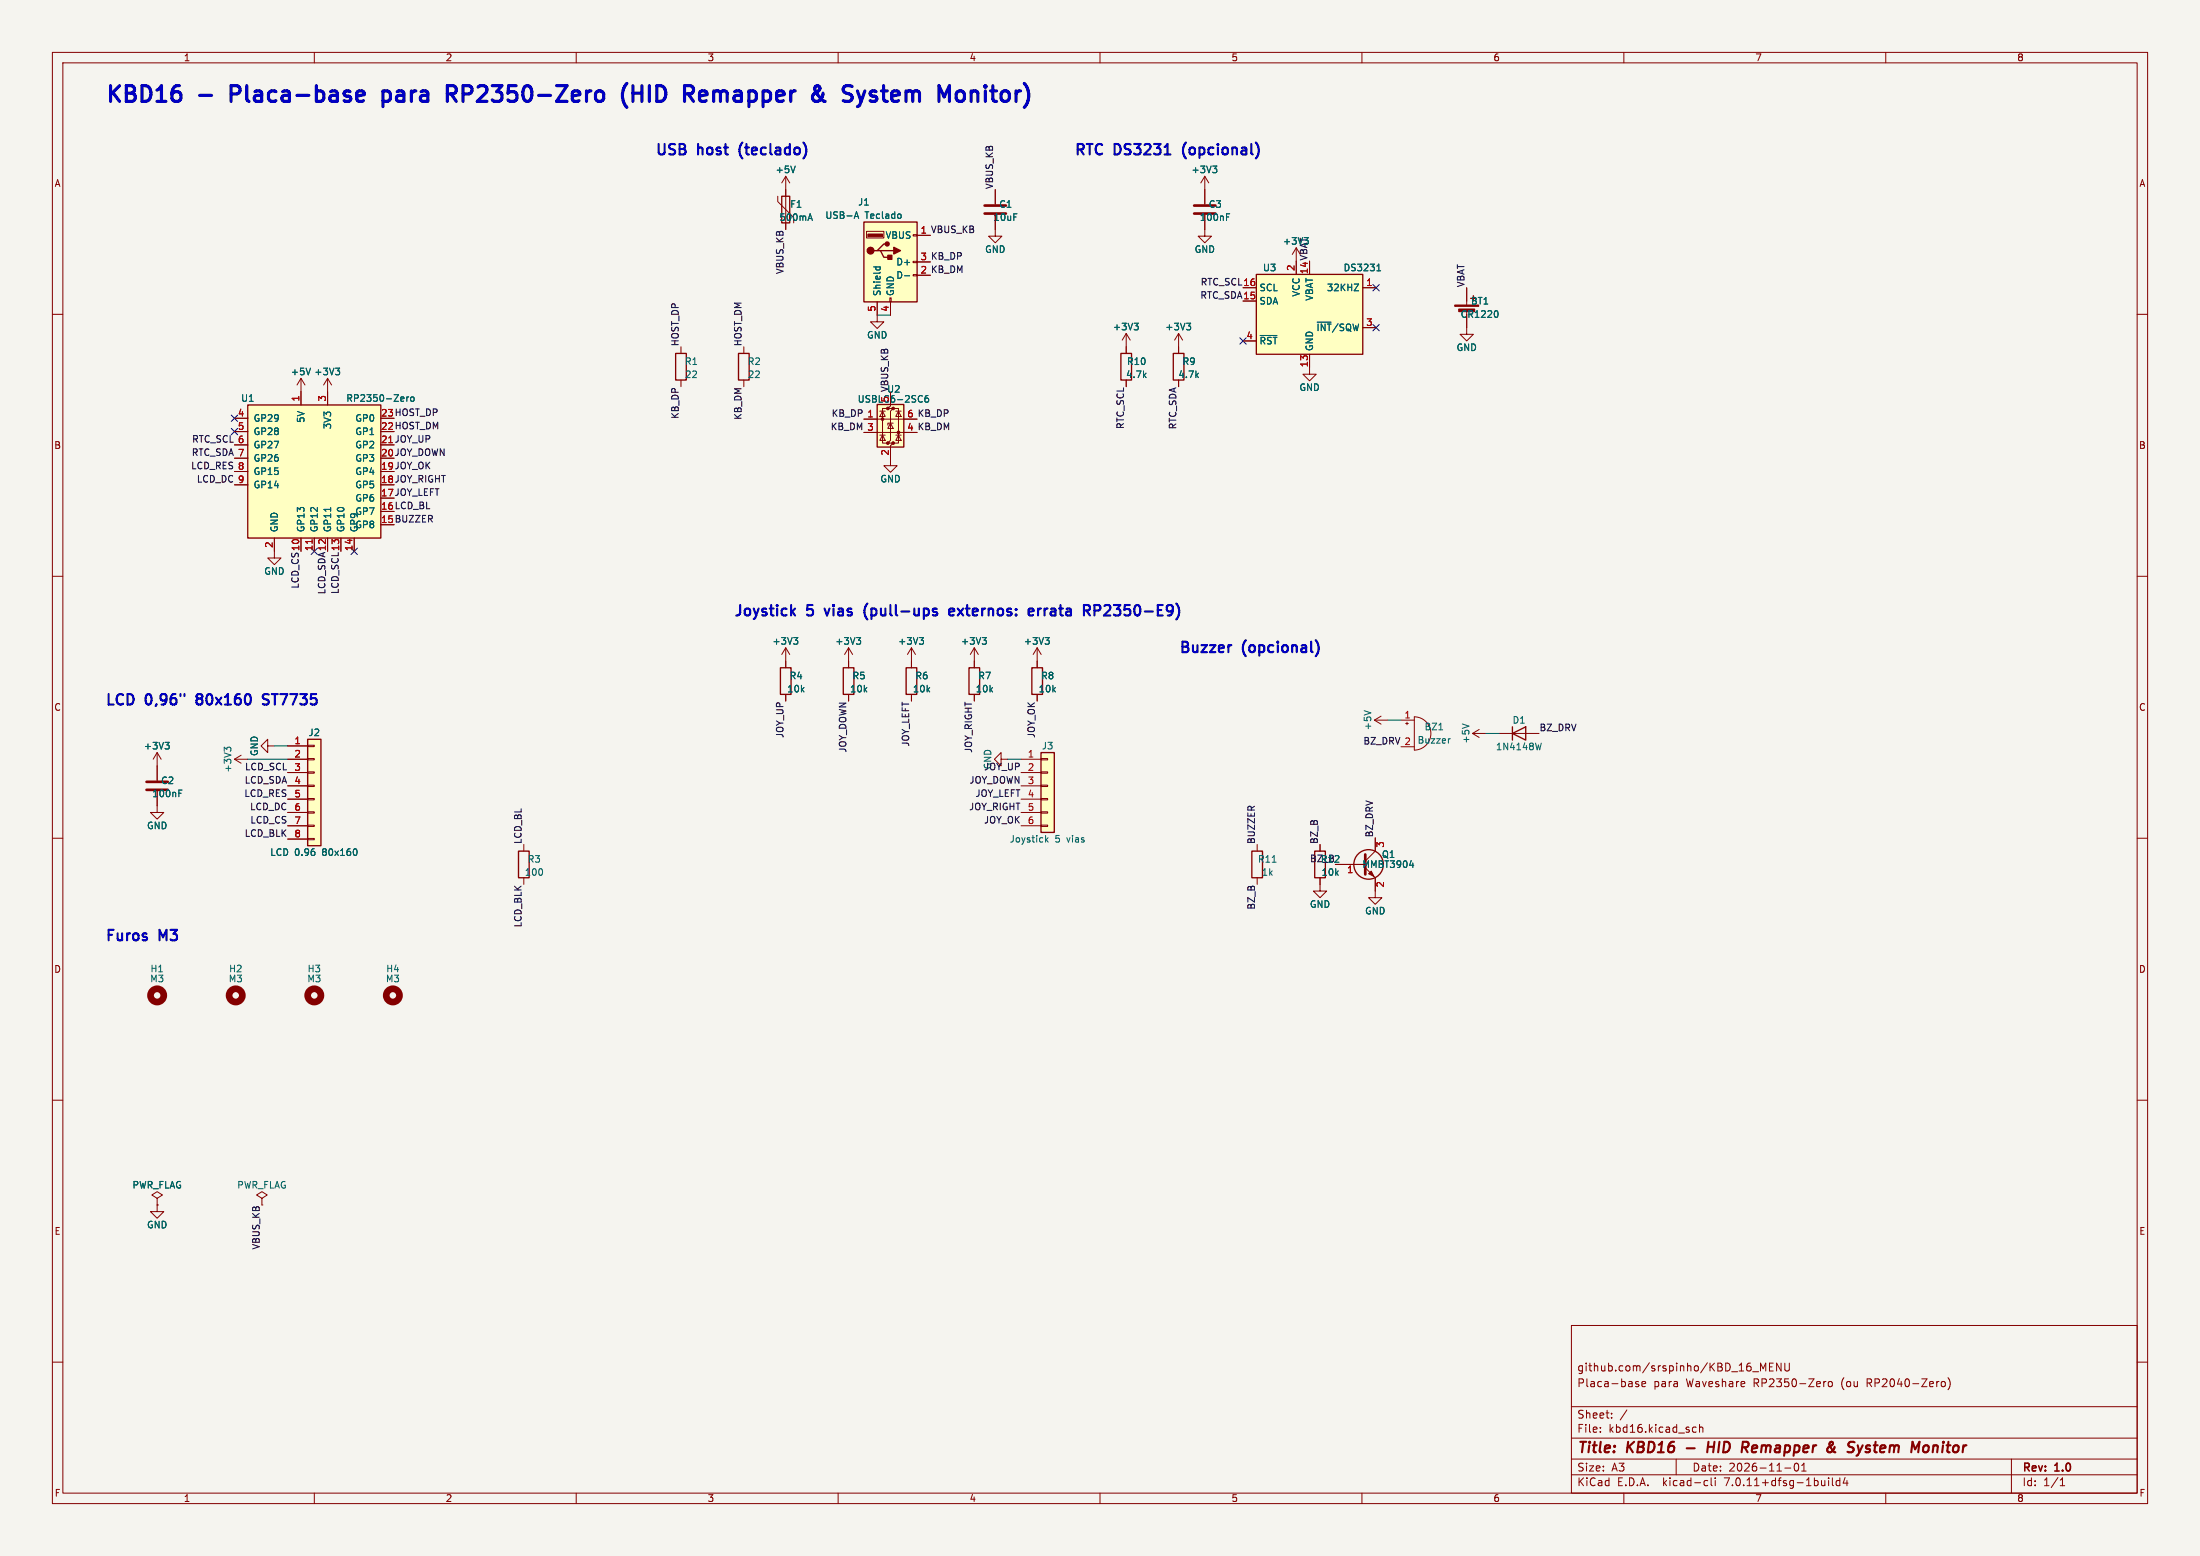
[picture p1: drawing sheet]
<svg xmlns="http://www.w3.org/2000/svg" width="420mm" height="297mm" viewBox="0 0 420 297" stroke-linecap="round" stroke-linejoin="round" font-family="sans-serif">
<path d="M0 0h420v297h-420z" fill="#f5f4ef" stroke="#f5f4ef" stroke-width=".19"/>
<g fill="none" stroke="#840000" stroke-width=".19">
<path d="M10 10h400v277h-400zM12 12h396v273h-396zM60 10v2M110 10v2M160 10v2M210 10v2M260 10v2M310 10v2M360 10v2M148.5 37.5v1l3 3v1M150 33.6v10.2M150 33.6l-.8 1.3"/>
<path d="M150 33.6l.8 1.3M190 36.2v2.8M230 33.6v5.4M230 33.6l-.8 1.3M230 33.6l.8 1.3M10 60h2M165.4 44.2h3.3v1.2h-3.3zM167.5 57.6v3.8h1.2l-1.2 1.3-1.3-1.3h1.3M169.9 56.9h.2v.7h-.2zM170 57.6v2.6M174.3 52.4h.8v.3h-.8zM174.3 49.9h.8v.2h-.8z"/>
<path d="M174.3 44.8h.8v.2h-.8zM175.1 44.9h2.5M175.1 50h2.5M190 41v4.1h1.3l-1.3 1.2-1.3-1.2h1.3M230 41v4.1h1.3l-1.3 1.2-1.3-1.2h1.3M237.3 54.9h2.5M237.3 57.5h2.5M247.5 47.3v5.1M247.5 47.3l-.8 1.3M247.5 47.3l.7 1.3M260.2 54.9h2.5M280 60v3.8h1.3l-1.3 1.3-1.3-1.3h1.3"/>
<path d="M280 54.9v3.3M408 60h2M44.8 79.8h2.5M57.5 72.2l-.8 1.3M57.5 72.2v5.1M57.5 72.2l.7 1.3M62.5 72.2l-.7 1.3M62.5 72.2v5.1M62.5 72.2l.8 1.3M130 66.2v1.3M130 72.5v1.3M142 66.2v1.3"/>
<path d="M142 72.5v1.3M168 78.5h1M168.5 78.5l.5 1h-1zM169.5 78h-1v6.6h1M170 74.9v2.6l-.5 .5h1l-.5 .5v5.6l-.5 .5h1l-.5 .5v3.8h1.3l-1.3 1.3-1.3-1.3h1.3M170.5 78h1v6.6h-1M171 78.5h1M171.5 78.5l.5 1h-1zM215 63.7v3.8M215 72.5v1.3M215 63.7l-.8 1.2M215 63.7l.8 1.2"/>
<path d="M225 63.7v3.8M225 72.5v1.3M225 63.7l-.8 1.2M225 63.7l.8 1.2M237.3 65.1h2.5M250 67.6v3.8h1.3l-1.3 1.3-1.3-1.3h1.3M260.2 62.5h2.5M44.8 82.4h2.5M44.8 84.9h2.5M44.8 87.5h2.5M44.8 90h2.5M44.8 92.5h2.5"/>
<path d="M164.9 82.5h7.6M164.9 80h10.2M168 83h1M168.5 83l.5 1.1h-1zM170 80.8l.5 1h-1zM170.5 80.8h-1v.3M171 83h1M171.5 83l.5 1.1h-1zM10 110h2M52.4 102.7v3.8h1.2l-1.2 1.3-1.3-1.3h1.3M57.5 102.7v2.5M60 102.7v2.5"/>
<path d="M62.5 102.7v2.5M65.1 102.7v2.5M67.6 102.7v2.5M408 110h2M150 123.6l-.8 1.3M150 123.6v3.9M150 132.5v1.3M150 123.6l.8 1.3M162 123.6v3.9M162 132.5v1.3M162 123.6l-.8 1.3M162 123.6l.8 1.3"/>
<path d="M174 123.6v3.9M174 132.5v1.3M174 123.6l-.8 1.3M174 123.6l.8 1.3M186 123.6l-.8 1.3M186 123.6v3.9M186 132.5v1.3M186 123.6l.8 1.3M198 123.6l-.8 1.3M198 123.6v3.9M198 132.5v1.3M198 123.6l.8 1.3"/>
<path d="M262.4 137.5l1.2 .7M262.4 137.5h2.5M263.6 136.7l-1.2 .8M267.5 137.5h2.5M268.3 138.1h.6M268.6 137.8v.5M270 136.8a3.2 3.2 0 0 1 3.2 3.2 3.2 3.2 0 0 1-3.2 3.2zM281.1 140l1.3 .8M281.1 140h2.5M282.4 139.2l-1.3 .8M286.2 140h7.6M10 160h2"/>
<path d="M30 151v4.1h1.3l-1.3 1.2-1.3-1.2h1.3M30 143.6v5.4M30 143.6l-.8 1.3M30 143.6l.8 1.3M44.8 144.9h2.5M44.8 144.9l1.2 .8M46 144.2l-1.2 .7M51.1 142.4v-1.3l-1.3 1.3 1.3 1.2v-1.2h1.3M54.9 142.4h3.8M54.9 144.9h3.8M54.9 147.5h3.8M54.9 150h3.8"/>
<path d="M54.9 152.5h3.8M54.9 155.1h3.8M54.9 157.6h3.8M58.7 157.5h1.3v.2h-1.3zM58.7 155h1.3v.2h-1.3zM58.7 152.4h1.3v.3h-1.3zM58.7 149.9h1.3v.2h-1.3zM58.7 147.3h1.3v.3h-1.3zM58.7 144.8h1.3v.2h-1.3zM58.7 142.3h1.3v.2h-1.3zM191.1 144.9v-1.3l-1.3 1.3 1.3 1.3v-1.3h1.3M194.9 144.9h3.8"/>
<path d="M194.9 147.5h3.8M194.9 150h3.8M194.9 152.5h3.8M194.9 155.1h3.8M194.9 157.6h3.8M198.7 157.5h1.3v.2h-1.3zM198.7 155h1.3v.2h-1.3zM198.7 152.4h1.3v.3h-1.3zM198.7 149.9h1.3v.2h-1.3zM198.7 147.3h1.3v.3h-1.3zM198.7 144.8h1.3v.2h-1.3zM262.5 159.9v2.6l-1.9 1.9"/>
<path d="M267.5 142.5h2.5M408 160h2M54.9 160.2h3.8M58.7 160h1.3v.3h-1.3zM100 161.2v1.3M100 167.5v1.3M240 161.2v1.3M240 167.5v1.3M252 167.5v2.6h1.3l-1.3 1.2-1.3-1.2h1.3M252 161.2v1.3M254.9 165h5.7M260.6 165.6l1.9 1.9v3.8h1.3l-1.3 1.3-1.2-1.3h1.2"/>
<path d="M10 210h2M408 210h2M30 230v1.3h1.3l-1.3 1.2-1.3-1.2h1.3M30 228.7l1-.6-1-.6-1 .6 1 .6v1.3M30 230h.1M50 228.7l1-.6-1-.6-1 .6 1 .6v1.3M10 260h2M300 253h108v32h-108zM408 260h2M300 278.5h108M300 274.5h108M300 268.5h108"/>
<path d="M305.5 273.2v.2M305.5 272.5v.1M307.7 270.5v.2M307.7 269.8v.1M310.6 269.1l-1.3 1.9M312.8 263.8l-.4-.1-.2 .2 .1 .2 .5 .2v.3h-.6M313.4 264.2l.8-.2-.1-.2-.4-.1-.3 .2 .1 .7h.6M320 278.5v3M323.2 273.2l.2 .2 .4-.1M323.8 272.5l-.4-.1-.2 .1M324.4 272.5l.3-.1 .3 .1 .1 .9M324.4 271.9v1.5"/>
<path d="M336.1 261.7v-1.5l.5 1.1 .5-1.1v1.5M337.8 260.9h.5M338.5 260.2h-.7v1.5h.7M340 260.2v1.5l-.8-1.5v1.5M340.7 260.2v1.2l.3 .3 .4-.1 .2-.2v-1.2M342.7 279.4a.81 .81 0 0 0 .3 1.4l.2-.2 .2-.4-.2-.8M343.9 279.7l.5-.4v1.5M348.2 263.7v1M348.6 263.7l-.3 .1-.1 .2M349.2 263.8l.3-.1 .3 .3v.4l-.3 .3-.3-.1-.2-.2zM370.6 264l.3-.3 .3 .1 .2 .2-.2 .6-.3 .1-.3-.3M371.9 263a1.72 1.72 0 0 1 0 2.3"/>
<path d="M384 278.5v6.5M60 285v2M110 285v2M160 285v2M210 285v2M260 285v2M300 281.5h108M310 285v2M325.6 282.6l.4 .1M326 283.5l-.4 .1M326.7 282.1v1.3l.2 .2M327.4 282.1v.1"/>
<path d="M327.4 282.6v1M340.7 280.2h1.2M343.9 280.8h.9M349.1 282.1v.1M349.1 282.6v1M349.8 282.1v1.3l.2 .2M351.2 282.7l-.4-.1-.3 .3 .2 .6h.5M351.2 282.1v1.5M352.2 282l-.3 1.1h.9M352.6 282.6v1M360 285v2M393.3 283.6h.9"/>
<path d="M393.3 282.5l.4-.4v1.5"/>
</g>
<path d="M322 276.4h1.5M326 276.2h1.2M326.2 275.2l-.3 2M333.1 276.3l.5 .9M333.5 275.2l.2 .1a.58 .58 0 0 1-.3 1M349.5 276.3l.6 .8 .3 .1M349.7 275.2l.2 .3-.1 .3M350.2 276.2l-.1 .4-.4 .4M355.6 275.9l-.6 1.3M367.6 275.9l.5 .1 .1 .3-.1 .5-.4 .4" fill="none" stroke="#840000" stroke-width=".4"/>
<g fill="none" stroke="#006464" stroke-width=".19">
<path d="M151.8 31.7l-.4 1.3M231.5 31.7h.8l-.4 .5M232.1 32.2l.2 .2v.3l-.2 .3M154.4 41.7h.6M154.7 40.8l.4 1.3M163.1 41.7l.4-1.3 .4 1.3M163.2 41.3h.6M166.8 50.9h1.2M167.3 50.9l-.1 .4M168 50.9v.4M171.9 40.9l.1 .2-.1 .5M172.7 52.6h1"/>
<path d="M234.1 41.4h.5M234.1 40.8h.7M258.5 54.2h.9l-.9 1.3h.9M262.9 51.7h.7M263 50.7l.2-.3v1.3M285.7 59.3a.79 .79 0 0 1 0 1.3M59.3 70.3l-.4 1.2M64.1 70.3h.7l-.4 .5M64.6 70.8l.2 .2v.3l-.2 .2M77.7 75.8v.8M78 75.8l-.3 .2M78.4 75.9l.2-.1 .4 .1v.5l-.1 .1-.3 .1-.2-.1z"/>
<path d="M177.2 75.5l-.4 .1a.86 .86 0 0 0 0 1.2l.4-.2 .1-.4-.3-.2h-.2l-.2 .2M216.5 61.7h.8l-.4 .5M217.1 62.2l.2 .2v.3l-.2 .3M226.5 61.7h.8l-.4 .5M227.1 62.2l.2 .2v.3l-.2 .3M240.6 64h3.2M63.1 96.9v.7M151.5 121.7h.8l-.4 .5M152.1 122.2l.2 .2v.3l-.2 .3M163.5 121.7h.8l-.4 .5M164.1 122.2l.2 .2v.3l-.2 .3M175.5 121.7h.8l-.4 .5"/>
<path d="M176.1 122.2l.2 .2v.3l-.2 .3M187.5 121.7h.8l-.4 .5M188.1 122.2l.2 .2v.3l-.2 .3M199.5 121.7h.8l-.4 .5M200.1 122.2l.2 .2v.3l-.2 .3M260.4 135.6l1.3 .5M274.7 139.3h.7M279.2 138.2l1.2 .4M31.5 141.7h.8l-.4 .5M32.1 142.2l.2 .2v.3l-.2 .3M34.1 151.4h.5M34.1 150.8h.7"/>
<path d="M43.3 143l-.5-.4v.8M43.3 142.9l.2-.3h.3l.3 .3M199.6 159.5v1.2M200.1 159.9l-.5 .5M276.9 141l-.3 .1M294.2 141.8l-.3 1.3M68 162.1l.2 .4-.2 .7M199.7 160.3l.4 .4M242.9 164.6h.7M269.1 165.2h.8M269.7 164.7v.9"/>
</g>
<path d="M188 39.2h4M228 39.2h4M188 40.8h4M228 40.8h4M28 150.8h4M28 149.2h4M260.6 163.1v3.8" fill="none" stroke="#840000" stroke-width=".51"/>
<g fill="#840000" stroke="#840000" stroke-width=".19">
<path d="M261.3 166.8l.5-.5 .5 1z"/>
<path d="M165.7 44.7h2.8v.5h-2.8z"/>
<path d="M277.7 58.2h4.6v.3h-4.6z"/>
<path d="M278.5 59h3v.5h-3z"/>
<circle cx="168.5" cy="80" r=".25"/>
<circle cx="169.5" cy="84.6" r=".25"/>
<circle cx="169.5" cy="78" r=".25"/>
<circle cx="170.5" cy="84.6" r=".25"/>
<circle cx="170.5" cy="78" r=".25"/>
<circle cx="171.5" cy="82.5" r=".25"/>
</g>
<g fill="none" stroke="#840000" stroke-width=".25">
<path d="M149.2 37.5h1.6v5h-1.6zM164.9 42.4h10.2v15.2h-10.2zM167.5 47.8h.6l.6 1.3h1.3M168.1 47.8h2.5M169.4 46.6h-.7l-1.2 1.2h-.7M239.8 52.4h20.4v15.2h-20.4zM47.3 77.3h25.4v25.4h-25.4zM129 67.5h2v5h-2zM141 67.5h2v5h-2zM167.5 77.2h5v8.1h-5zM214 67.5h2v5h-2zM224 67.5h2v5h-2z"/>
<path d="M149 127.5h2v5h-2zM161 127.5h2v5h-2zM173 127.5h2v5h-2zM185 127.5h2v5h-2zM197 127.5h2v5h-2zM288.7 140l2.6-1.3v2.6zM288.7 138.7v2.6M58.7 141.1h2.6v20.3h-2.6zM198.7 143.6h2.6v15.3h-2.6zM99 162.5h2v5h-2zM239 162.5h2v5h-2zM251 162.5h2v5h-2z"/>
<circle cx="261.3" cy="165" r="2.82"/>
</g>
<g fill="#ffffc2" stroke="#ffffc2" stroke-width=".19">
<path d="M239.8 52.4h20.4v15.2h-20.4z"/>
<path d="M164.9 42.4h10.2v15.2h-10.2z"/>
<path d="M58.7 141.1h2.6v20.3h-2.6z"/>
<path d="M198.7 143.6h2.6v15.3h-2.6z"/>
<path d="M47.3 77.3h25.4v25.4h-25.4z"/>
<path d="M167.5 77.2h5v8.1h-5z"/>
</g>
<g fill="#840000" stroke="#840000" stroke-width=".25">
<path d="M170.6 47.2l1.3 .6-1.3 .7z"/>
<path d="M169.5 48.7h.8v.8h-.8z"/>
<circle cx="166.2" cy="47.8" r=".63"/>
<circle cx="169.4" cy="46.6" r=".38"/>
</g>
<g fill="none" stroke="#840000" stroke-width="1.3">
<circle cx="30" cy="190" r="1.27"/>
<circle cx="45" cy="190" r="1.27"/>
<circle cx="60" cy="190" r="1.27"/>
<circle cx="75" cy="190" r="1.27"/>
</g>
<path d="M59.6 103v.7" fill="none" stroke="#a90000" stroke-width=".19"/>
<g fill="none" stroke="#0000c2" stroke-width=".4">
<path d="M222.3 29.5h1.2M157.4 116.2l.5 1.3M165.6 115.2a2.29 2.29 0 0 0 0 3M181.2 116.8l1-.2-.1-.4h-.6l-.3 .2 .1 1h.8M182.8 116.2l1.1 1.3M183.9 116.2l-1.1 1.3M197 116.2h.2l.1 .4-.9 .2M197.2 117.4l-.2 .1M198.2 116.2v1.3M198.7 116.2h-.3l-.2 .3M208.9 116.5h.8a.54 .54 0 0 0 .4-.5 .54 .54 0 0 0-.4-.5h-.8v2M37.6 132.7v.5"/>
<path d="M37.6 133.5v.8M50.2 134.4h.9M51.3 132.6h-.9a.48 .48 0 0 0-.2 .5 .48 .48 0 0 0 .3 .3l.6 .2M234.9 123.2h.2M251.5 122.6v.2a2.38 2.38 0 0 1 0 2.1"/>
</g>
<g fill="none" stroke="#0000c2" stroke-width=".6">
<path d="M44.1 17.9h1.2M45.3 16.4h-1.2v3M68.5 17.4l.9 .1 .1 .6-1.4 .3M69.4 19.2l-.9 .2M73.1 17.5l.9-.1 .4 .2 .1 .3M73.1 17.4v3M74.5 18.8l-.2 .4-.3 .2-.9-.2M85.4 16.4h1.1a.81 .81 0 0 1 .6 .7 .81 .81 0 0 1-.6 .8h-1.1M86.1 17.9l1 1.5M119.7 15.9a3.4 3.4 0 0 0 0 4.6M120.8 16.4v3M120.8 17.8h1.7"/>
<path d="M133.5 18.9l.2 .3 .3 .2 .8-.2M133.5 17.8l.2-.3 .3-.1h.5l.3 .1 .2 .3v.3l-1.5 .3M161 19.2l.4 .2M161.3 16.5a.69 .69 0 0 0 0 1.1M166.5 18.4l.8 .1 .1 .4-.1 .3-.3 .2h-.6M166.5 17.4l.8 .1M168.3 17.4h1.1M185.5 17.5l.3-.1 .7 .1 .2 .3v1.6"/>
</g>
<path d="M167.5 60.2h2.5M264.9 137.5h2.6M283.6 140h2.6M47.3 144.9h7.6M52.4 142.4h2.5M192.4 144.9h2.5" fill="none" stroke="#009600" stroke-width=".19"/>
<g fill="none" stroke="#000084" stroke-width=".19">
<path d="M262.1 54.3l1.2 1.2M263.3 54.3l-1.2 1.2M44.2 79.2l1.2 1.2M45.4 79.2l-1.2 1.2M236.7 64.5l1.2 1.2M237.9 64.5l-1.2 1.2M262.1 61.9l1.2 1.2M263.3 61.9l-1.2 1.2M44.2 81.8l1.2 1.2M45.4 81.8l-1.2 1.2M59.4 104.6l1.2 1.2M60.6 104.6l-1.2 1.2"/>
<path d="M67 104.6l1.2 1.2M68.2 104.6l-1.2 1.2"/>
</g>
<g font-size="4.2" fill="#0000c2">
<text x="20" y="19.8">KBD16</text>
<text x="38.2" y="19.8">-</text>
<text x="45.4" y="19.8">Placa-base</text>
<text x="75.6" y="19.8">para</text>
<text x="89.1" y="19.8">RP2350-Zero</text>
<text x="123.7" y="19.8">(HID</text>
<text x="136.8" y="19.8">Remapper</text>
<text x="162.4" y="19.8">&amp;</text>
<text x="169.6" y="19.8">System</text>
<text x="188.9" y="19.8">Monitor)</text>
</g>
<g font-size="2.8" fill="#0000c2">
<text x="125" y="29.8">USB</text>
<text x="133.3" y="29.8">host</text>
<text x="142" y="29.8">(teclado)</text>
<text x="205" y="29.8">RTC</text>
<text x="212.8" y="29.8">DS3231</text>
<text x="226.7" y="29.8">(opcional)</text>
<text x="140" y="117.8">Joystick</text>
<text x="154.2" y="117.8">5</text>
<text x="158.5" y="117.8">vias</text>
<text x="166.7" y="117.8">(pull-ups</text>
<text x="183.8" y="117.8">externos:</text>
<text x="199.7" y="117.8">errata</text>
<text x="211" y="117.8">RP2350-E9)</text>
<text x="225" y="124.8">Buzzer</text>
<text x="237.3" y="124.8">(opcional)</text>
<text x="20" y="134.8">LCD</text>
<text x="27.9" y="134.8">0,96&quot;</text>
<text x="38.5" y="134.8">80x160</text>
<text x="51.9" y="134.8">ST7735</text>
<text x="20" y="179.7">Furos</text>
<text x="30.5" y="179.7">M3</text>
</g>
<g font-size="2.8" fill="#840000">
<text x="301" y="277.9">Title:</text>
<text x="310.6" y="277.9">KBD16</text>
<text x="327.6" y="277.9">HID</text>
<text x="334.9" y="277.9">Remapper</text>
<text x="352" y="277.9">&amp;</text>
<text x="356.8" y="277.9">System</text>
<text x="369.7" y="277.9">Monitor</text>
</g>
<g font-size="2.1" fill="#840000">
<text x="301" y="262">github.com/srspinho/KBD_16_MENU</text>
<text x="301" y="265">Placa-base</text>
<text x="315.6" y="265">para</text>
<text x="321.9" y="265">Waveshare</text>
<text x="334.9" y="265">RP2350-Zero</text>
<text x="351.8" y="265">(ou</text>
<text x="356.8" y="265">RP2040-Zero)</text>
<text x="301" y="273.7">File:</text>
<text x="301" y="271">Sheet:</text>
<text x="307.1" y="273.7">kbd16.kicad_sch</text>
<text x="301" y="281.1">Size:</text>
<text x="307.6" y="281.1">A3</text>
<text x="323" y="281.1">Date:</text>
<text x="330" y="281.1">2026-11-01</text>
<text x="386" y="281.3">Rev:</text>
<text x="392.4" y="281.3">1.0</text>
<text x="301" y="283.9">KiCad</text>
<text x="308.7" y="283.9">E.D.A.</text>
<text x="317.6" y="283.9">kicad-cli</text>
<text x="329.5" y="283.9">7.0.11+dfsg-1build4</text>
<text x="386" y="283.9">Id:</text>
<text x="390.1" y="283.9">1/1</text>
</g>
<g font-size="1.8" fill="#840000">
<text x="35" y="11.9">1</text>
<text x="85" y="11.9">2</text>
<text x="135" y="11.9">3</text>
<text x="185" y="11.9">4</text>
<text x="235" y="11.9">5</text>
<text x="285" y="11.9">6</text>
<text x="335" y="11.9">7</text>
<text x="385" y="11.9">8</text>
<text x="10.3" y="35.9">A</text>
<text x="408.3" y="35.9">A</text>
<text x="175.6" y="52.3">2 KB_DM</text>
<text x="249.7" y="52.4" transform="rotate(-90 249.7 52.4)">14 VBAT</text>
<text x="72.7" y="82.1">22 HOST_DM</text>
<text x="72.7" y="79.6">23 HOST_DP</text>
<text x="173.1" y="82.3">4 KB_DM</text>
<text x="10.3" y="85.9">B</text>
<text x="72.7" y="89.7">19 JOY_OK</text>
<text x="72.7" y="87.2">20 JOY_DOWN</text>
<text x="408.2" y="85.9">B</text>
<text x="72.7" y="94.8">17 JOY_LEFT</text>
<text x="72.7" y="92.3">18 JOY_RIGHT</text>
<text x="72.7" y="99.9">15 BUZZER</text>
<text x="72.7" y="97.4">16 LCD_BL</text>
<text x="10.3" y="135.9">C</text>
<text x="408.2" y="135.9">C</text>
<text x="10.3" y="185.9">D</text>
<text x="408.2" y="185.9">D</text>
<text x="10.3" y="235.9">E</text>
<text x="408.3" y="235.9">E</text>
<text x="10.3" y="285.9">F</text>
<text x="35" y="286.9">1</text>
<text x="85" y="286.9">2</text>
<text x="135" y="286.9">3</text>
<text x="185" y="286.9">4</text>
<text x="235" y="286.9">5</text>
<text x="285" y="286.9">6</text>
<text x="335" y="286.9">7</text>
<text x="385" y="286.9">8</text>
<text x="408.3" y="285.9">F</text>
</g>
<g font-size="1.8" fill="#006464">
<text x="148" y="33.3">+5V</text>
<text x="227.4" y="33.3">+3V3</text>
<text x="150.7" y="39.9">F1</text>
<text x="157.5" y="42">USB-A</text>
<text x="163.7" y="39.4">J1</text>
<text x="165.1" y="42">Teclado</text>
<text x="190.7" y="39.9">C1</text>
<text x="230.7" y="39.9">C3</text>
<text x="148.7" y="42.4">500mA</text>
<text x="169" y="45.8">VBUS</text>
<text x="189.6" y="42.4">10uF</text>
<text x="229" y="42.4">100nF</text>
<text x="244.8" y="46.9">+3V3</text>
<text x="171" y="53.4">D-</text>
<text x="171" y="50.9">D+</text>
<text x="188" y="48.5">GND</text>
<text x="228" y="48.5">GND</text>
<text x="241" y="52">U3</text>
<text x="256.4" y="52">DS3231</text>
<text x="168.3" y="56.6" transform="rotate(-90 168.3 56.6)">Shield</text>
<text x="170.9" y="56.6" transform="rotate(-90 170.9 56.6)">GND</text>
<text x="240.3" y="58.3">SDA</text>
<text x="240.3" y="55.8">SCL</text>
<text x="248.3" y="56.7" transform="rotate(-90 248.3 56.7)">VCC</text>
<text x="250.9" y="57.5" transform="rotate(-90 250.9 57.5)">VBAT</text>
<text x="253.2" y="55.8">32KHZ</text>
<text x="280.7" y="58.3">BT1</text>
<text x="165.4" y="64.8">GND</text>
<text x="212.4" y="63.3">+3V3</text>
<text x="222.4" y="63.3">+3V3</text>
<text x="240.3" y="65.9">~{RST}</text>
<text x="251.2" y="63.4">~{INT}/SQW</text>
<text x="278.7" y="60.9">CR1220</text>
<text x="55.4" y="71.8">+5V</text>
<text x="59.9" y="71.8">+3V3</text>
<text x="130.7" y="69.9">R1</text>
<text x="142.7" y="69.9">R2</text>
<text x="215.1" y="69.9">R10</text>
<text x="225.7" y="69.9">R9</text>
<text x="250.9" y="67.1" transform="rotate(-90 250.9 67.1)">GND</text>
<text x="278" y="67.2">GND</text>
<text x="45.9" y="76.9">U1</text>
<text x="66" y="76.9">RP2350-Zero</text>
<text x="130.7" y="72.4">22</text>
<text x="142.7" y="72.4">22</text>
<text x="163.6" y="77.1">USBLC6-2SC6</text>
<text x="169.3" y="75.1">U2</text>
<text x="169.7" y="76.9" transform="rotate(-90 169.7 76.9)">5 VBUS_KB</text>
<text x="214.9" y="72.4">4.7k</text>
<text x="224.9" y="72.4">4.7k</text>
<text x="248" y="74.8">GND</text>
<text x="48.3" y="80.7">GP29</text>
<text x="48.3" y="83.2">GP28</text>
<text x="58.3" y="80.8" transform="rotate(-90 58.3 80.8)">5V</text>
<text x="63.4" y="82" transform="rotate(-90 63.4 82)">3V3</text>
<text x="67.7" y="83.2">GP1</text>
<text x="67.7" y="80.7">GP0</text>
<text x="48.3" y="85.8">GP27</text>
<text x="48.3" y="88.3">GP26</text>
<text x="67.7" y="88.3">GP3</text>
<text x="67.7" y="85.8">GP2</text>
<text x="48.3" y="90.9">GP15</text>
<text x="48.3" y="93.4">GP14</text>
<text x="67.7" y="95.9">GP6</text>
<text x="67.7" y="93.4">GP5</text>
<text x="67.7" y="90.9">GP4</text>
<text x="168" y="92.3">GND</text>
<text x="53.2" y="101.7" transform="rotate(-90 53.2 101.7)">GND</text>
<text x="58.3" y="101.7" transform="rotate(-90 58.3 101.7)">GP13</text>
<text x="60.9" y="101.7" transform="rotate(-90 60.9 101.7)">GP12</text>
<text x="63.4" y="101.7" transform="rotate(-90 63.4 101.7)">GP11</text>
<text x="65.9" y="101.7" transform="rotate(-90 65.9 101.7)">GP10</text>
<text x="67.7" y="101">GP8</text>
<text x="67.7" y="98.5">GP7</text>
<text x="68.5" y="101.7" transform="rotate(-90 68.5 101.7)">GP9</text>
<text x="50.3" y="109.9">GND</text>
<text x="147.4" y="123.3">+3V3</text>
<text x="159.4" y="123.3">+3V3</text>
<text x="171.4" y="123.3">+3V3</text>
<text x="183.4" y="123.3">+3V3</text>
<text x="195.4" y="123.3">+3V3</text>
<text x="150.7" y="129.9">R4</text>
<text x="162.7" y="129.9">R5</text>
<text x="174.7" y="129.9">R6</text>
<text x="186.7" y="129.9">R7</text>
<text x="198.7" y="129.9">R8</text>
<text x="150.2" y="132.4">10k</text>
<text x="162.2" y="132.4">10k</text>
<text x="174.2" y="132.4">10k</text>
<text x="186.2" y="132.4">10k</text>
<text x="198.2" y="132.4">10k</text>
<text x="27.4" y="143.3">+3V3</text>
<text x="58.8" y="140.7">J2</text>
<text x="198.8" y="143.2">J3</text>
<text x="262" y="139.5" transform="rotate(-90 262 139.5)">+5V</text>
<text x="270.5" y="142.1">Buzzer</text>
<text x="271.9" y="139.6">BZ1</text>
<text x="280.7" y="142" transform="rotate(-90 280.7 142)">+5V</text>
<text x="285.5" y="143.4">1N4148W</text>
<text x="288.7" y="138.3">D1</text>
<text x="30.7" y="149.9">C2</text>
<text x="44.4" y="147.6" transform="rotate(-90 44.4 147.6)">+3V3</text>
<text x="49.4" y="144.4" transform="rotate(-90 49.4 144.4)">GND</text>
<text x="29" y="152.4">100nF</text>
<text x="28" y="158.5">GND</text>
<text x="192.7" y="161">Joystick</text>
<text x="201.4" y="161">5</text>
<text x="203.8" y="161">vias</text>
<text x="51.5" y="163.6">LCD 0.96</text>
<text x="61.6" y="163.6">80x160</text>
<text x="100.1" y="167.4">100</text>
<text x="100.7" y="164.9">R3</text>
<text x="240.1" y="164.9">R11</text>
<text x="240.8" y="167.4">1k</text>
<text x="252.1" y="164.9">R12</text>
<text x="252.2" y="167.4">10k</text>
<text x="260" y="165.9">MMBT3904</text>
<text x="263.7" y="164">Q1</text>
<text x="250" y="173.5">GND</text>
<text x="260.5" y="174.7">GND</text>
<text x="28.6" y="185.8">H1</text>
<text x="43.6" y="185.8">H2</text>
<text x="58.6" y="185.8">H3</text>
<text x="73.6" y="185.8">H4</text>
<text x="28.6" y="187.7">M3</text>
<text x="43.6" y="187.7">M3</text>
<text x="58.6" y="187.7">M3</text>
<text x="73.6" y="187.7">M3</text>
<text x="25.2" y="227.1">PWR_FLAG</text>
<text x="45.2" y="227.1">PWR_FLAG</text>
<text x="28" y="234.7">GND</text>
</g>
<g font-size="1.8" fill="#0f0f0f">
<text x="189.7" y="36.2" transform="rotate(-90 189.7 36.2)">VBUS_KB</text>
<text x="175.6" y="44.7">1 VBUS_KB</text>
<text x="149.7" y="52.4" transform="rotate(-90 149.7 52.4)">VBUS_KB</text>
<text x="175.6" y="49.7">3 KB_DP</text>
<text x="229.1" y="57.1">RTC_SDA15</text>
<text x="229.1" y="54.6">RTC_SCL16</text>
<text x="279.7" y="54.9" transform="rotate(-90 279.7 54.9)">VBAT</text>
<text x="129.7" y="66.2" transform="rotate(-90 129.7 66.2)">HOST_DP</text>
<text x="141.7" y="66.2" transform="rotate(-90 141.7 66.2)">HOST_DM</text>
<text x="129.7" y="80.1" transform="rotate(-90 129.7 80.1)">KB_DP</text>
<text x="141.7" y="80.2" transform="rotate(-90 141.7 80.2)">KB_DM</text>
<text x="158.5" y="82.2">KB_DM 3</text>
<text x="158.7" y="79.7">KB_DP 1</text>
<text x="173.1" y="79.7">6 KB_DP</text>
<text x="214.7" y="82" transform="rotate(-90 214.7 82)">RTC_SCL</text>
<text x="224.7" y="82.1" transform="rotate(-90 224.7 82.1)">RTC_SDA</text>
<text x="36.4" y="89.7">LCD_RES 8</text>
<text x="36.5" y="87.1">RTC_SDA 7</text>
<text x="36.6" y="84.6">RTC_SCL 6</text>
<text x="37.5" y="92.2">LCD_DC 9</text>
<text x="57.1" y="112.5" transform="rotate(-90 57.1 112.5)">LCD_CS10</text>
<text x="62.2" y="113.5" transform="rotate(-90 62.2 113.5)">LCD_SDA12</text>
<text x="64.7" y="113.5" transform="rotate(-90 64.7 113.5)">LCD_SCL13</text>
<text x="149.7" y="141" transform="rotate(-90 149.7 141)">JOY_UP</text>
<text x="161.7" y="143.7" transform="rotate(-90 161.7 143.7)">JOY_DOWN</text>
<text x="173.7" y="142.6" transform="rotate(-90 173.7 142.6)">JOY_LEFT</text>
<text x="185.7" y="143.8" transform="rotate(-90 185.7 143.8)">JOY_RIGHT</text>
<text x="197.7" y="141" transform="rotate(-90 197.7 141)">JOY_OK</text>
<text x="260.2" y="142.2">BZ_DRV 2</text>
<text x="293.8" y="139.7">BZ_DRV</text>
<text x="46.6" y="149.7">LCD_SDA</text>
<text x="46.7" y="147.1">LCD_SCL</text>
<text x="185" y="149.7">JOY_DOWN 3</text>
<text x="187.8" y="147.1">JOY_UP</text>
<text x="189.4" y="147" transform="rotate(-90 189.4 147)">GND</text>
<text x="46.6" y="152.2">LCD_RES</text>
<text x="47.6" y="154.7">LCD_DC</text>
<text x="184.9" y="154.7">JOY_RIGHT</text>
<text x="186.1" y="152.2">JOY_LEFT</text>
<text x="46.6" y="159.8">LCD_BLK</text>
<text x="47.7" y="157.3">LCD_CS</text>
<text x="99.7" y="161.2" transform="rotate(-90 99.7 161.2)">LCD_BL</text>
<text x="187.8" y="157.3">JOY_OK</text>
<text x="239.7" y="161.2" transform="rotate(-90 239.7 161.2)">BUZZER</text>
<text x="251.7" y="161.2" transform="rotate(-90 251.7 161.2)">BZ_B</text>
<text x="262.2" y="159.9" transform="rotate(-90 262.2 159.9)">BZ_DRV</text>
<text x="250" y="164.7">BZ_B</text>
<text x="239.7" y="173.7" transform="rotate(-90 239.7 173.7)">BZ_B</text>
<text x="99.7" y="177.1" transform="rotate(-90 99.7 177.1)">LCD_BLK</text>
<text x="49.7" y="238.6" transform="rotate(-90 49.7 238.6)">VBUS_KB</text>
</g>
<g font-size="1.8" fill="#a90000">
<text x="175.6" y="44.7">1</text>
<text x="175.6" y="52.3">2</text>
<text x="175.6" y="49.7">3</text>
<text x="247.2" y="51.8" transform="rotate(-90 247.2 51.8)">2</text>
<text x="249.7" y="52.4" transform="rotate(-90 249.7 52.4)">14</text>
<text x="167.2" y="59.6" transform="rotate(-90 167.2 59.6)">5</text>
<text x="169.7" y="59.6" transform="rotate(-90 169.7 59.6)">4</text>
<text x="237.3" y="57.2">15</text>
<text x="237.3" y="54.7">16</text>
<text x="260.7" y="54.7">1</text>
<text x="237.9" y="64.8">4</text>
<text x="260.7" y="62.3">3</text>
<text x="249.7" y="70.2" transform="rotate(-90 249.7 70.2)">13</text>
<text x="57.2" y="76.7" transform="rotate(-90 57.2 76.7)">1</text>
<text x="62.3" y="76.7" transform="rotate(-90 62.3 76.7)">3</text>
<text x="169.7" y="76.9" transform="rotate(-90 169.7 76.9)">5</text>
<text x="45.3" y="79.6">4</text>
<text x="45.3" y="82.1">5</text>
<text x="72.7" y="82.1">22</text>
<text x="72.7" y="79.6">23</text>
<text x="165.5" y="79.7">1</text>
<text x="165.5" y="82.3">3</text>
<text x="173.1" y="82.3">4</text>
<text x="173.1" y="79.7">6</text>
<text x="45.3" y="84.7">6</text>
<text x="45.3" y="87.2">7</text>
<text x="45.3" y="89.7">8</text>
<text x="72.7" y="84.7">21 JOY_UP</text>
<text x="72.7" y="89.7">19</text>
<text x="72.7" y="87.2">20</text>
<text x="72.7" y="84.7">21</text>
<text x="169.7" y="87.1" transform="rotate(-90 169.7 87.1)">2</text>
<text x="45.3" y="92.3">9</text>
<text x="72.7" y="94.8">17</text>
<text x="72.7" y="92.3">18</text>
<text x="72.7" y="99.9">15</text>
<text x="72.7" y="97.4">16</text>
<text x="52.1" y="104.7" transform="rotate(-90 52.1 104.7)">2</text>
<text x="57.2" y="105.3" transform="rotate(-90 57.2 105.3)">10</text>
<text x="59.7" y="105.3" transform="rotate(-90 59.7 105.3)">11</text>
<text x="62.3" y="105.3" transform="rotate(-90 62.3 105.3)">12</text>
<text x="64.8" y="105.3" transform="rotate(-90 64.8 105.3)">13</text>
<text x="67.4" y="105.3" transform="rotate(-90 67.4 105.3)">14</text>
<text x="268" y="137.2">1</text>
<text x="56.1" y="142.1">1</text>
<text x="56.1" y="144.7">2</text>
<text x="56.1" y="147.2">3</text>
<text x="56.1" y="149.7">4</text>
<text x="196.1" y="144.7">1</text>
<text x="196.1" y="147.2">2</text>
<text x="56.1" y="152.3">5</text>
<text x="56.1" y="154.8">6</text>
<text x="196.1" y="152.3">4</text>
<text x="196.1" y="154.8">5</text>
<text x="56.1" y="157.4">7</text>
<text x="56.1" y="159.9">8</text>
<text x="196.1" y="157.4">6</text>
<text x="264.5" y="161.9" transform="rotate(-90 264.5 161.9)">3</text>
<text x="257.1" y="167">1</text>
<text x="264.5" y="169.5" transform="rotate(-90 264.5 169.5)">2</text>
</g>
</svg>
